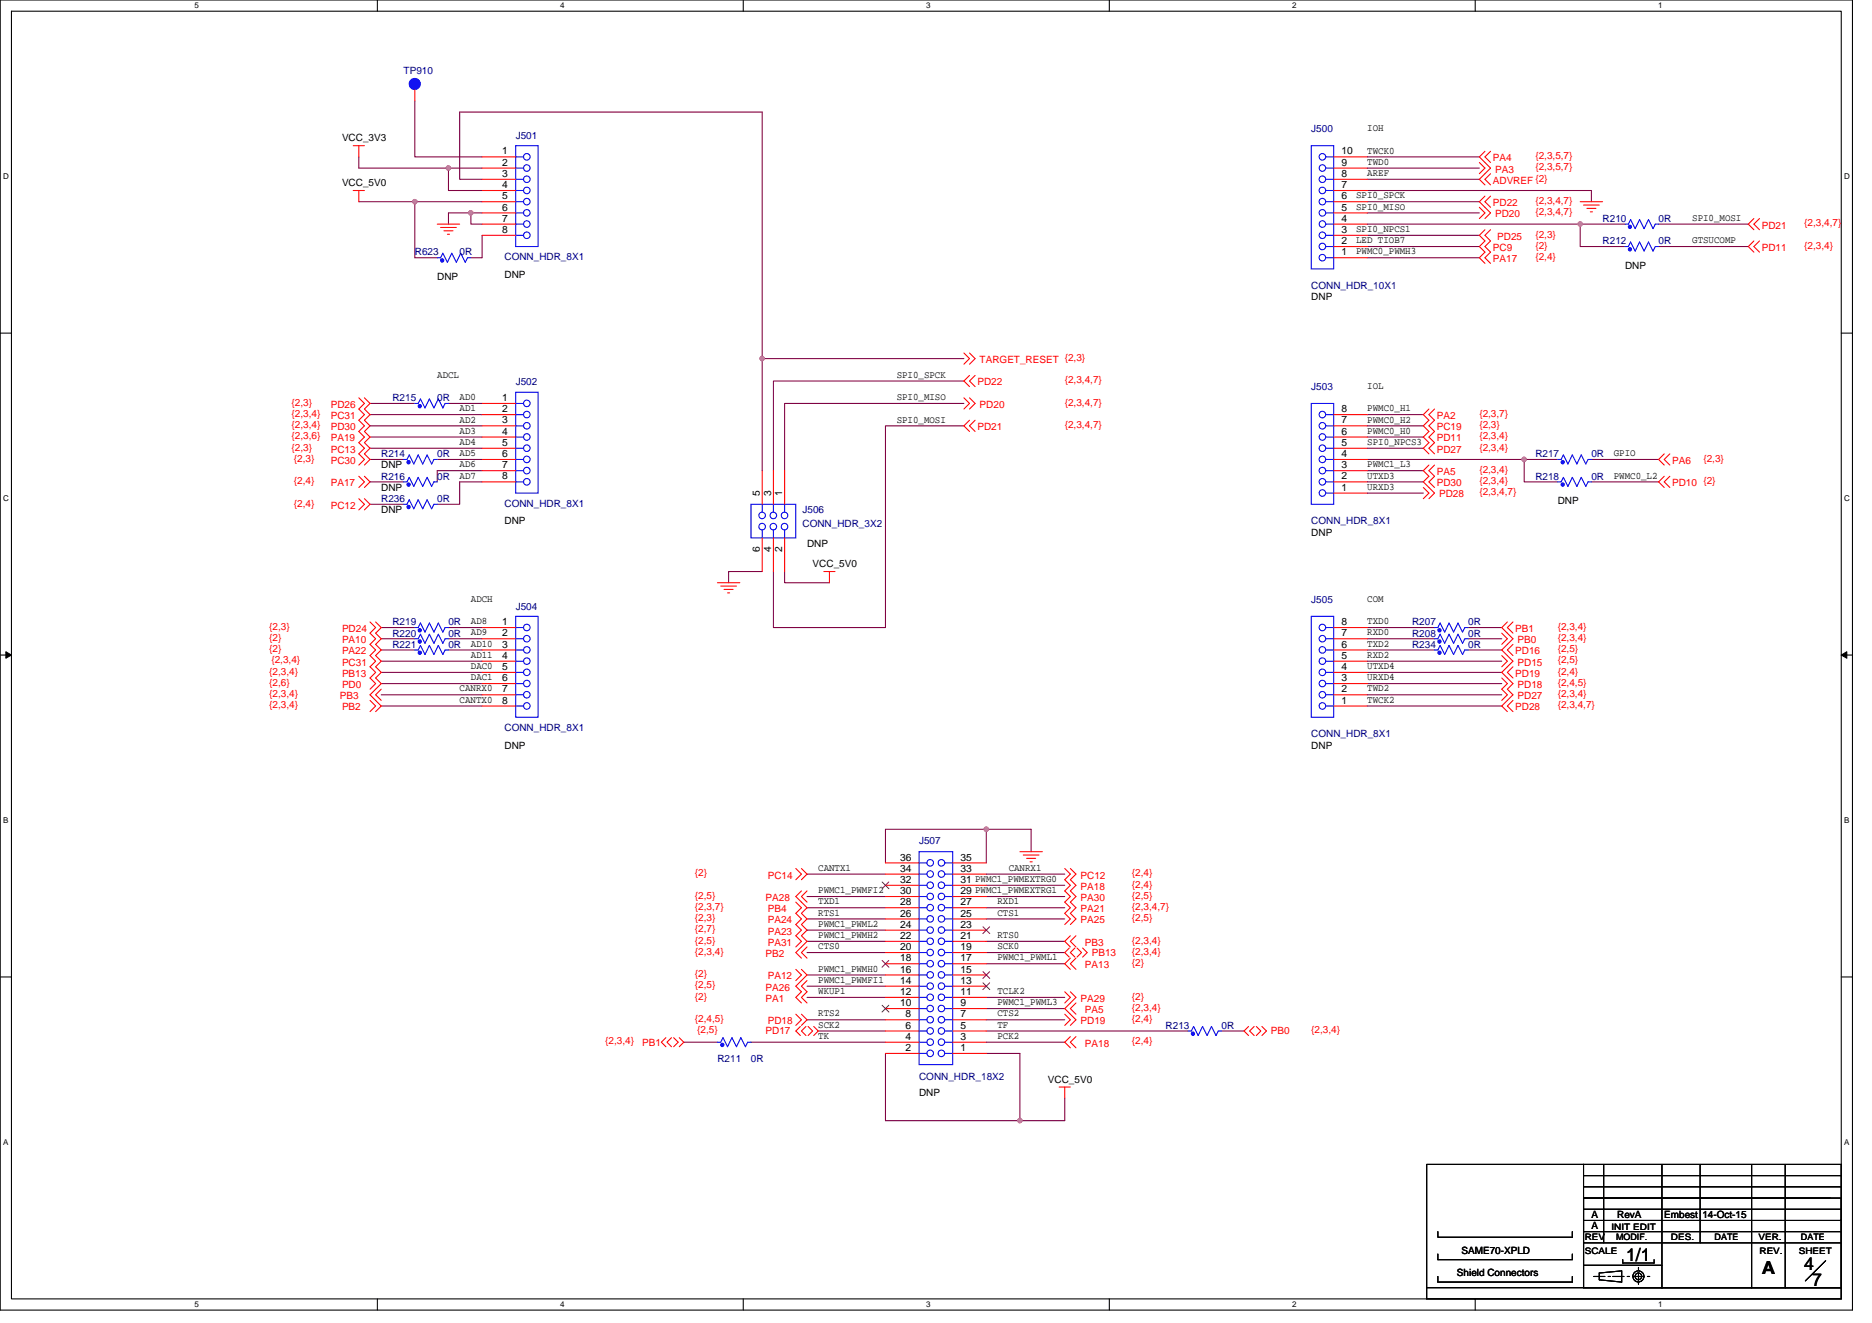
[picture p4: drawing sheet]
<svg xmlns="http://www.w3.org/2000/svg" width="297mm" height="210mm" viewBox="0 0 297 210" stroke-linecap="round" stroke-linejoin="round" font-family="sans-serif">
<path d="M0 0h293.9v207.9h-293.9zM1.8 1.8h290.4v204.3h-290.4z" fill="none" stroke="#000" stroke-width=".17"/>
<g fill="#fff">
<path d="M30.8 .2h.7v1.4h-.7z"/>
<path d="M30.8 206.3h.7v1.4h-.7z"/>
</g>
<path d="M59.9 0v1.8M59.9 206.1v1.8" fill="none" stroke="#000" stroke-width=".17"/>
<g fill="#fff">
<path d="M88.9 .2h.7v1.4h-.7z"/>
<path d="M88.9 206.3h.7v1.4h-.7z"/>
</g>
<path d="M117.9 0v1.8M117.9 206.1v1.8" fill="none" stroke="#000" stroke-width=".17"/>
<g fill="#fff">
<path d="M147 .2h.7v1.4h-.7z"/>
<path d="M147 206.3h.7v1.4h-.7z"/>
</g>
<path d="M176 0v1.8M176 206.1v1.8" fill="none" stroke="#000" stroke-width=".17"/>
<g fill="#fff">
<path d="M205 .2h.7v1.4h-.7z"/>
<path d="M205 206.3h.7v1.4h-.7z"/>
</g>
<path d="M234.1 0v1.8M234.1 206.1v1.8" fill="none" stroke="#000" stroke-width=".17"/>
<g fill="#fff">
<path d="M263.1 .2h.7v1.4h-.7z"/>
<path d="M263.1 206.3h.7v1.4h-.7z"/>
<path d="M.5 27.3h.9v1.4h-.9z"/>
<path d="M292.6 27.3h.9v1.4h-.9z"/>
<path d="M.5 78.4h.9v1.4h-.9z"/>
<path d="M292.6 78.4h.9v1.4h-.9z"/>
</g>
<path d="M0 52.9h1.8M292.2 52.9h1.7" fill="none" stroke="#000" stroke-width=".17"/>
<g fill="#fff">
<path d="M.5 129.5h.8v1.4h-.8z"/>
<path d="M292.6 129.5h.9v1.4h-.9z"/>
</g>
<path d="M0 103.9h1.8M292.2 103.9h1.7" fill="none" stroke="#000" stroke-width=".17"/>
<path d="M.9 103.4l.9 .5-.9 .5zM292.2 103.9l.8-.5v1z" fill="#000" stroke="#000" stroke-width=".16"/>
<g fill="#fff">
<path d="M.5 180.5h.8v1.4h-.8z"/>
<path d="M292.6 180.5h.9v1.4h-.9z"/>
</g>
<g fill="none" stroke="#000" stroke-width=".17">
<path d="M0 155h1.8M292.2 155h1.7M228.2 199v.9h21.3v-.9M228.2 195.4v.9h21.3v-.9M251.3 186.5h40.9M251.3 193.6h40.7M251.3 191.9h40.7M251.3 190.1h39.1M251.3 188.3h40.9M251.3 197.2h40.9M251.3 184.7h-24.9v19.6M251.3 195.4h40.9"/>
<path d="M251.3 184.7h40.9v19.6h-40.9zM251.3 190.1h40.9v14.2h-40.9zM254.5 184.7v12.5M257.5 199.9v.5h5v-.5M263.7 184.7v19.6M269.8 184.7v12.5M277.9 184.7v19.6M283.3 184.7v19.6M226.4 204.3h65.8v1.8h-65.8zM228.2 202.5v.9h21.3v-.9M251.3 200.7h12.4M252.9 202.5h1.8"/>
<path d="M253.8 202l3.5-.4v1.8l-3.5-.3zM255.2 202.5h.3M255.9 202.5h1.8M258.2 202.5h.4M259.1 202.5h1.8M260 201.1v.3M260 202v1.8M261.4 202.5h.4M289.7 200l-3.2 3.2"/>
<circle cx="260" cy="202.5" r=".53"/>
<circle cx="260" cy="202.5" r=".88"/>
</g>
<g fill="none" stroke="#800040" stroke-width=".17">
<path d="M65.8 16v8.9h10.7M56.9 24.9v1.8h14.3M56.9 32h8.9M65.8 32h10.7M65.8 32v8.9h3.6M71.2 26.7v3.5h5.3M71.2 26.7h5.3M74.7 33.8v1.8h1.8M74.7 33.8h1.8M74.7 33.8h-3.5v1.8M76.5 28.4h-3.6v-10.6h48v39.1M76.5 37.3v3.6h-1.8"/>
<path d="M217 28.4h17.7M217 39.1h17.7M217 33.8h17.7M217 37.3h17.7M217 24.9h17.7M217 26.7h17.7M217 30.2h35.5v1.8M217 35.6h33.7M217 32h17.7M250.7 35.6h7.1M250.7 35.6v3.5h7.1M263.2 35.6h14.2"/>
<path d="M263.2 39.1h14.2M152.9 56.9h-32v17.8M217 40.9h17.7M58.7 69.3h17.8M58.7 65.8h17.8M58.7 67.6h17.8M58.7 71.1h17.8M58.7 72.9h5.3M58.7 76.5h5.3M58.7 64h7.1M69.4 72.9h7.1M71.2 64h5.3"/>
<path d="M76.5 74.7h-7.1v1.8M76.5 76.5h-3.6v3.5h-3.5M152.9 60.5h-30.2v14.2M152.9 67.6h-12.4v32h-17.8v-8.9M152.9 64h-28.4v10.7M217 72.9h24.8M217 65.8h8.8M217 67.6h8.8M217 69.3h8.8M217 71.1h8.8M217 74.7h8.8M217 76.5h8.8"/>
<path d="M217 78.2h8.8M241.8 72.9v3.6h5.4M241.8 72.9h5.4M252.5 72.9h10.7M252.5 76.5h10.7M58.7 80h5.3M60.5 99.6h5.3M71.2 99.6h5.3M120.9 90.7h-5.3v1.8M124.5 90.7v1.8h7.1M217 99.6h10.6M233 99.6h5.3"/>
<path d="M60.5 104.9h16M60.5 106.7h16M60.5 108.5h16M60.5 110.2h16M60.5 112h16M60.5 101.3h5.3M60.5 103.1h5.3M71.2 101.3h5.3M71.2 103.1h5.3M217 104.9h21.3M217 106.7h21.3M217 108.5h21.3"/>
<path d="M217 110.2h21.3M217 112h21.3M217 101.3h10.6M217 103.1h10.6M233 101.3h5.3M233 103.1h5.3M128.1 138.7h12.4M156.5 131.6h-16v5.3M156.5 131.6v5.3M156.5 131.6h7.1v3.5M156.5 138.7h12.4M128.1 142.2h12.4"/>
<path d="M128.1 147.6h12.4M128.1 149.4h12.4M128.1 154.7h12.4M128.1 156.5h12.4M128.1 158.2h12.4M128.1 144h12.4M128.1 145.8h12.4M128.1 151.1h12.4M156.5 158.2h12.4M156.5 152.9h12.4M156.5 151.1h12.4M156.5 140.5h12.4"/>
<path d="M156.5 142.2h12.4M156.5 144h12.4M156.5 145.8h12.4M156.5 149.4h12.4M108.5 165.4h5.3M119.2 165.4h21.3M128.1 161.8h12.4M129.8 163.6h10.7M140.5 167.1v10.7h21.3M156.5 160h12.4M156.5 167.1h5.3v10.7M156.5 163.6h32"/>
<path d="M156.5 161.8h12.4M156.5 165.4h12.4M168.9 174.2v3.6h-7.1M193.8 163.6h3.6"/>
</g>
<g fill="#f0f" stroke="#f0f" stroke-width=".17">
<circle cx="71.1" cy="26.7" r=".35"/>
<circle cx="74.7" cy="33.8" r=".35"/>
<circle cx="120.9" cy="56.9" r=".35"/>
<circle cx="65.8" cy="32" r=".35"/>
<circle cx="250.7" cy="35.5" r=".35"/>
<circle cx="161.8" cy="177.8" r=".35"/>
<circle cx="156.5" cy="131.6" r=".35"/>
<circle cx="241.8" cy="72.9" r=".35"/>
</g>
<g fill="none" stroke="#f00" stroke-width=".17">
<path d="M65.8 14.2v1.8M56 23.1h1.8M56 30.2h1.8M56.9 23.1v1.8M56.9 30.2v1.8M69.4 35.6h3.5M69.9 36.1h2.5M70.4 36.6h1.5M71 37.2h.3M76.5 24.9h5.3M76.5 26.7h5.3M76.5 28.4h5.3"/>
<path d="M76.5 30.2h5.3M76.5 33.8h5.3M76.5 32h5.3M76.5 35.6h5.3M76.5 37.3h5.3M211.6 39.1h5.4M211.6 37.3h5.4M211.6 35.6h5.4M211.6 32h5.4M211.6 33.8h5.4M211.6 30.2h5.4M211.6 28.4h5.4"/>
<path d="M211.6 26.7h5.4M211.6 24.9h5.4M234.7 32.9l.9 .9-.9 .9M234.7 25.8l.9 .9-.9 .9M235.6 24l-.9 .9 1.8 1.8-1.8 1.7 .9 .9M235.6 36.4l-.9 .9 .9 .9-.9 .9 .9 .9-.9 .9 .9 .9M235.6 31.1l-.9 .9 1.8 1.8-.9 .9M236.5 27.6l-.9 .8 .9 .9M236.5 36.4l-.9 .9 .9 .9-.9 .9 .9 .9-.9 .9 .9 .9M236.5 31.1l-.9 .9 .9 .9M236.5 24l-.9 .9 .9 .9M250.7 32h3.6"/>
<path d="M251.3 32.5h2.5M251.8 33.1h1.4M252.3 33.6h.4M257.8 35.6h.1M257.8 39.1h.1M263.2 35.6h.1M263.2 39.1h.1M278.3 34.7l-.9 .9 .9 .8M278.3 38.2l-.9 .9 .9 .9M279.2 34.7l-.9 .9 .9 .8M279.2 38.2l-.9 .9 .9 .9M69.4 40.9h.1"/>
<path d="M74.7 40.9h.1M152.9 56l.9 .9-.9 .9M153.8 59.6l-.9 .9 .9 .8M153.8 56l.9 .9-.9 .9M154.7 59.6l-.9 .9 .9 .8M211.6 40.9h5.4M56.9 63.1l.9 .9-.9 .9 .9 .9-.9 .9 .9 .9-.9 .9 .9 .8-.9 .9 .9 .9-.9 .9 .9 .9-.9 .9M56.9 75.6l.9 .9-.9 .8M56.9 79.1l.9 .9-.9 .9M57.8 63.1l.9 .9-.9 .9 .9 .9-.9 .9 .9 .9-.9 .9 .9 .8-.9 .9 .9 .9-.9 .9 .9 .9-.9 .9M57.8 75.6l.9 .9-.9 .8M57.8 79.1l.9 .9-.9 .9"/>
<path d="M64 72.9h.1M64 76.5h.1M65.8 64h.1M69.4 72.9h.1M69.4 76.5h.1M71.2 64h.1M76.5 64h5.3M76.5 65.8h5.3M76.5 67.6h5.3M76.5 69.3h5.3M76.5 72.9h5.3M76.5 71.1h5.3"/>
<path d="M76.5 74.7h5.3M76.5 76.5h5.3M120.9 74.7v5.3M122.7 74.7v5.3M124.5 74.7v5.3M152.9 63.1l.9 .9-.9 .9M153.8 66.7l-.9 .9 .9 .9M153.8 63.1l.9 .9-.9 .9M154.7 66.7l-.9 .9 .9 .9M211.6 78.2h5.4M211.6 76.5h5.4M211.6 74.7h5.4"/>
<path d="M211.6 72.9h5.4M211.6 69.3h5.4M211.6 71.1h5.4M211.6 67.6h5.4M211.6 65.8h5.4M225.8 77.3l.9 .9-.9 .9M226.7 64.9l-.9 .9 .9 .9-.9 .9 .9 .9-.9 .8 .9 .9-.9 .9 .9 .9M226.7 73.8l-.9 .9 .9 .9-.9 .9 1.8 1.7-.9 .9M227.6 64.9l-.9 .9 .9 .9-.9 .9 .9 .9-.9 .8 .9 .9-.9 .9 .9 .9M227.6 73.8l-.9 .9 .9 .9-.9 .9 .9 .8M247.2 72.9h.1M247.2 76.5h.1"/>
<path d="M252.5 72.9h.1M252.5 76.5h.1M264.1 72l-.9 .9 .9 .9M264.1 75.6l-.9 .9 .9 .8M265 72l-.9 .9 .9 .9M265 75.6l-.9 .9 .9 .8M58.7 98.7l.9 .9-.9 .9 .9 .8-.9 .9 .9 .9-.9 .9 .9 .9-.9 .9 .9 .9-.9 .9 .9 .9-.9 .8M59.6 98.7l.9 .9-.9 .9 .9 .8-.9 .9 .9 .9-.9 .9 .9 .9-.9 .9 .9 .9-.9 .9 .9 .9-1.8 1.7 1.8 1.8-.9 .9M64 80h.1M65.8 99.6h.1M69.4 80h.1M71.2 99.6h.1"/>
<path d="M76.5 99.6h5.3M113.8 92.5h3.6M114.4 93h2.5M114.9 93.5h1.4M115.4 94.1h.4M120.9 85.3v5.4M122.7 85.3v5.4M124.5 85.3v5.4M130.7 90.7h1.8M131.6 90.7v1.8M211.6 99.6h5.4M227.6 99.6h.1"/>
<path d="M233 99.6h.1M239.2 98.7l-.9 .9 1.8 1.7-1.8 1.8 1.8 1.8-1.8 1.8 1.8 1.8-.9 .8 .9 .9-1.8 1.8 .9 .9M240.1 98.7l-.9 .9 .9 .9M58.7 111.1l.9 .9-.9 .9M60.5 109.3l-.9 .9 .9 .9M65.8 101.3h.1M65.8 103.1h.1M71.2 101.3h.1M71.2 103.1h.1M76.5 101.3h5.3M76.5 103.1h5.3M76.5 104.9h5.3"/>
<path d="M76.5 108.5h5.3M76.5 106.7h5.3M76.5 110.2h5.3M76.5 112h5.3M211.6 112h5.4M211.6 110.2h5.4M211.6 108.5h5.4M211.6 106.7h5.4M211.6 103.1h5.4M211.6 104.9h5.4M211.6 101.3h5.4M227.6 103.1h.1"/>
<path d="M227.6 101.3h.1M233 103.1h.1M233 101.3h.1M238.3 100.5l.9 .8-.9 .9M238.3 107.6l.9 .9-.9 .8 .9 .9-.9 .9M238.3 104l.9 .9-.9 .9M240.1 111.1l-.9 .9 .9 .9M240.1 102.2l-.9 .9 .9 .9M240.1 105.8l-.9 .9 .9 .9M126.3 137.8l.9 .9-.9 .9M127.2 137.8l.9 .9-.9 .9M140.5 138.7h5.3"/>
<path d="M140.5 136.9h5.3M151.2 138.7h5.3M151.2 136.9h5.3M161.8 135.1h3.6M162.4 135.7h2.5M162.9 136.2h1.4M163.4 136.7h.4M168.9 137.8l.9 .9-.9 .9 .9 .9-.9 .9 .9 .8-.9 .9 .9 .9-.9 .9 .9 .9-.9 .9M169.8 137.8l.9 .9-.9 .9 .9 .9-.9 .9 .9 .8-.9 .9 .9 .9-.9 .9 .9 .9-.9 .9M126.3 143.1l.9 .9-.9 .9 .9 .9-.9 .9 .9 .9-.9 .9 .9 .9-.9 .8M126.3 153.8l.9 .9-.9 .9M127.2 141.4l-.9 .8 1.8 1.8-.9 .9 .9 .9-.9 .9 .9 .9-.9 .9 .9 .9-1.8 1.7 .9 .9"/>
<path d="M127.2 153.8l.9 .9-1.8 1.8 .9 .9-.9 .8 .9 .9M128.1 150.2l-.9 .9 .9 .9M128.1 141.4l-.9 .8 .9 .9M128.1 155.6l-.9 .9 .9 .9-.9 .8 .9 .9M140.5 158.2h5.3M140.5 156.5h5.3M140.5 154.7h5.3M140.5 152.9h5.3M140.5 151.1h5.3M140.5 149.4h5.3M140.5 147.6h5.3M140.5 145.8h5.3"/>
<path d="M140.5 144h5.3M140.5 142.2h5.3M140.5 140.5h5.3M151.2 158.2h5.3M151.2 156.5h5.3M151.2 154.7h5.3M151.2 152.9h5.3M151.2 151.1h5.3M151.2 149.4h5.3M151.2 147.6h5.3M151.2 145.8h5.3M151.2 144h5.3"/>
<path d="M151.2 142.2h5.3M151.2 140.5h5.3M168.9 157.4l.9 .8-.9 .9M169.7 150.4l-.8 .7 .8 .7M169.8 157.4l.9 .8-1.8 1.8 1.8 1.8-.9 .9M169.8 148.5l-.9 .9 .9 .8M169.8 152l-.9 .9 .9 .9M170.6 150.4l-.8 .7 .8 .7M170.7 148.5l-.9 .9 .9 .8M170.7 159.1l-.9 .9 .9 .9M170.7 152l-.9 .9 .9 .9M170.9 150.4l.7 .7-.7 .7"/>
<path d="M171.8 150.4l.7 .7-.7 .7M105.7 164.6l-.8 .8 .8 .7M106.5 164.6l-.7 .8 .7 .7M106.9 164.6l.7 .8-.7 .7M107.8 164.6l.7 .8-.7 .7M113.8 165.4h.1M119.2 165.4h.1M126.3 160.9l.9 .9-.9 .9M127 162.9l-.7 .7 .7 .7M127.2 160.9l.9 .9-.9 .9M127.9 162.9l-.7 .7 .7 .7M128.2 162.9l.7 .7-.7 .7"/>
<path d="M129.1 162.9l.7 .7-.7 .7M140.5 167.1h5.3M140.5 165.4h5.3M140.5 163.6h5.3M140.5 161.8h5.3M140.5 160h5.3M151.2 167.1h5.3M151.2 165.4h5.3M151.2 163.6h5.3M151.2 161.8h5.3M151.2 160h5.3M168.1 172.5h1.7"/>
<path d="M168.9 172.5v1.7M168.9 160.9l.9 .9-.9 .9M169.8 164.5l-.9 .9 .9 .8M170.7 164.5l-.9 .9 .9 .8M188.5 163.6h.1M193.8 163.6h.1M198.1 162.9l-.7 .7 .7 .7M199 162.9l-.7 .7 .7 .7M199.3 162.9l.8 .7-.8 .7M200.2 162.9l.8 .7-.8 .7"/>
</g>
<g fill="none" stroke="#00f" stroke-width=".17">
<path d="M81.8 24.9h1.3M81.8 26.7h1.3M81.8 28.4h1.3M81.8 30.2h1.3M81.8 32h1.3M81.8 33.8h1.3M81.8 35.6h1.3M81.8 37.3h1.3M81.8 23.1h3.6v16h-3.6zM206.3 35.6h.1M208.1 23.1h3.5v19.6h-3.5zM210.4 39.1h1.2"/>
<path d="M210.4 37.3h1.2M210.4 35.6h1.2M210.4 33.8h1.2M210.4 32h1.2M210.4 30.2h1.2M210.4 28.4h1.2M210.4 26.7h1.2M210.4 24.9h1.2M257.8 35.6h.6l.3-.8 .8 1.5 .7-1.5 .7 1.5 .7-1.5 .7 1.5 .4-.7h.5M257.8 39.1h.6l.3-.7 .8 1.4 .7-1.4 .7 1.4 .7-1.4 .7 1.4 .4-.7h.5M69.4 40.9h.5l.4-.7 .7 1.4 .7-1.4 .7 1.4 .7-1.4 .7 1.4 .4-.7h.5M210.4 40.9h1.2"/>
<path d="M64 72.9h.6l.3-.7 .8 1.4 .7-1.4 .7 1.4 .7-1.4 .7 1.4 .4-.7h.5M64 76.5h.6l.3-.8 .8 1.5 .7-1.5 .7 1.5 .7-1.5 .7 1.5 .4-.7h.5M65.8 64h.6l.3-.7 .7 1.4 .7-1.4 .8 1.4 .7-1.4 .7 1.4 .3-.7h.6M81.8 64h1.3M81.8 65.8h1.3M81.8 67.6h1.3M81.8 69.3h1.3M81.8 71.1h1.3M81.8 72.9h1.3M81.8 74.7h1.3M81.8 76.5h1.3M81.8 62.2h3.6v16h-3.6z"/>
<path d="M208.1 64h3.5v16h-3.5zM210.4 78.2h1.2M210.4 76.5h1.2M210.4 74.7h1.2M210.4 72.9h1.2M210.4 71.1h1.2M210.4 69.3h1.2M210.4 67.6h1.2M210.4 65.8h1.2M247.2 72.9h.5l.4-.7 .7 1.4 .7-1.4 .7 1.4 .7-1.4 .7 1.4 .4-.7h.5M247.2 76.5h.5l.4-.8 .7 1.5 .7-1.5 .7 1.5 .7-1.5 .7 1.5 .4-.7h.5M64 80h.6l.3-.7 .8 1.4 .7-1.4 .7 1.4 .7-1.4 .7 1.4 .4-.7h.5"/>
<path d="M65.8 99.6h.6l.3-.8 .7 1.5 .7-1.5 .8 1.5 .7-1.5 .7 1.5 .3-.7h.6M81.8 99.6h1.3M81.8 97.8h3.6v16h-3.6zM119.2 80h7.1v5.3h-7.1zM120.9 84.1v1.2M120.9 80v1.3M122.7 80v1.3M122.7 84.1v1.2M124.5 80v1.3M124.5 84.1v1.2M208.1 97.8h3.5v16h-3.5zM210.4 99.6h1.2"/>
<path d="M227.6 99.6h.6l.3-.8 .7 1.5 .7-1.5 .7 1.5 .7-1.5 .8 1.5 .3-.7h.6M65.8 101.3h.6l.3-.7 .7 1.5 .7-1.5 .8 1.5 .7-1.5 .7 1.5 .3-.8h.6M65.8 103.1h.6l.3-.7 .7 1.4 .7-1.4 .8 1.4 .7-1.4 .7 1.4 .3-.7h.6M81.8 101.3h1.3M81.8 103.1h1.3M81.8 104.9h1.3M81.8 106.7h1.3M81.8 108.5h1.3M81.8 110.2h1.3M81.8 112h1.3M210.4 112h1.2M210.4 110.2h1.2"/>
<path d="M210.4 108.5h1.2M210.4 106.7h1.2M210.4 104.9h1.2M210.4 103.1h1.2M210.4 101.3h1.2M227.6 103.1h.6l.3-.7 .7 1.4 .7-1.4 .7 1.4 .7-1.4 .8 1.4 .3-.7h.6M227.6 101.3h.6l.3-.7 .7 1.5 .7-1.5 .7 1.5 .7-1.5 .8 1.5 .3-.8h.6M145.8 135.1h5.4v33.8h-5.4zM145.8 138.7h1.3M145.8 136.9h1.3M149.9 138.7h1.3M149.9 136.9h1.3"/>
<path d="M145.8 151.1h1.3M145.8 149.4h1.3M145.8 147.6h1.3M145.8 145.8h1.3M145.8 144h1.3M145.8 142.2h1.3M145.8 140.5h1.3M145.8 158.2h1.3M145.8 156.5h1.3M145.8 154.7h1.3M145.8 152.9h1.3M149.9 151.1h1.3"/>
<path d="M149.9 149.4h1.3M149.9 147.6h1.3M149.9 145.8h1.3M149.9 144h1.3M149.9 142.2h1.3M149.9 140.5h1.3M149.9 158.2h1.3M149.9 156.5h1.3M149.9 154.7h1.3M149.9 152.9h1.3M113.8 165.4h.6l.3-.8 .7 1.5 .7-1.5 .8 1.5 .7-1.5 .7 1.5 .3-.7h.6M145.8 165.4h1.3"/>
<path d="M145.8 167.1h1.3M145.8 163.6h1.3M145.8 161.8h1.3M145.8 160h1.3M149.9 167.1h1.3M149.9 165.4h1.3M149.9 163.6h1.3M149.9 161.8h1.3M149.9 160h1.3M188.5 163.6h.5l.4-.7 .7 1.4 .7-1.4 .7 1.4 .7-1.4 .8 1.4 .3-.7h.5"/>
<circle cx="83.6" cy="33.8" r=".52"/>
<circle cx="83.6" cy="32" r=".52"/>
<circle cx="83.6" cy="35.5" r=".52"/>
<circle cx="83.6" cy="26.7" r=".52"/>
<circle cx="83.6" cy="37.3" r=".52"/>
<circle cx="83.6" cy="28.4" r=".52"/>
<circle cx="83.6" cy="30.2" r=".52"/>
<circle cx="83.6" cy="24.9" r=".52"/>
<circle cx="209.8" cy="33.8" r=".52"/>
<circle cx="209.8" cy="37.3" r=".52"/>
<circle cx="209.8" cy="35.5" r=".52"/>
<circle cx="209.8" cy="26.7" r=".52"/>
<circle cx="209.8" cy="32" r=".52"/>
<circle cx="209.8" cy="30.2" r=".52"/>
<circle cx="209.8" cy="28.4" r=".52"/>
<circle cx="209.8" cy="24.9" r=".52"/>
<circle cx="209.8" cy="39.1" r=".52"/>
<circle cx="209.8" cy="40.9" r=".52"/>
<circle cx="83.6" cy="72.9" r=".52"/>
<circle cx="83.6" cy="64" r=".52"/>
<circle cx="83.6" cy="76.4" r=".52"/>
<circle cx="83.6" cy="67.6" r=".52"/>
<circle cx="83.6" cy="71.1" r=".52"/>
<circle cx="83.6" cy="65.8" r=".52"/>
<circle cx="83.6" cy="69.3" r=".52"/>
<circle cx="83.6" cy="74.7" r=".52"/>
<circle cx="209.8" cy="76.4" r=".52"/>
<circle cx="209.8" cy="72.9" r=".52"/>
<circle cx="209.8" cy="67.6" r=".52"/>
<circle cx="209.8" cy="78.2" r=".52"/>
<circle cx="209.8" cy="65.8" r=".52"/>
<circle cx="209.8" cy="71.1" r=".52"/>
<circle cx="209.8" cy="74.7" r=".52"/>
<circle cx="209.8" cy="69.3" r=".52"/>
<circle cx="83.6" cy="99.6" r=".52"/>
<circle cx="120.9" cy="83.6" r=".52"/>
<circle cx="120.9" cy="81.8" r=".52"/>
<circle cx="122.7" cy="81.8" r=".52"/>
<circle cx="122.7" cy="83.6" r=".52"/>
<circle cx="124.5" cy="81.8" r=".52"/>
<circle cx="124.5" cy="83.6" r=".52"/>
<circle cx="209.8" cy="99.6" r=".52"/>
<circle cx="83.6" cy="104.9" r=".52"/>
<circle cx="83.6" cy="108.4" r=".52"/>
<circle cx="83.6" cy="110.2" r=".52"/>
<circle cx="83.6" cy="101.3" r=".52"/>
<circle cx="83.6" cy="103.1" r=".52"/>
<circle cx="83.6" cy="112" r=".52"/>
<circle cx="83.6" cy="106.7" r=".52"/>
<circle cx="209.8" cy="112" r=".52"/>
<circle cx="209.8" cy="106.7" r=".52"/>
<circle cx="209.8" cy="104.9" r=".52"/>
<circle cx="209.8" cy="103.1" r=".52"/>
<circle cx="209.8" cy="101.3" r=".52"/>
<circle cx="209.8" cy="110.2" r=".52"/>
<circle cx="209.8" cy="108.4" r=".52"/>
<circle cx="147.6" cy="136.9" r=".52"/>
<circle cx="147.6" cy="138.7" r=".52"/>
<circle cx="149.4" cy="138.7" r=".52"/>
<circle cx="149.4" cy="136.9" r=".52"/>
<circle cx="147.6" cy="147.6" r=".52"/>
<circle cx="147.6" cy="145.8" r=".52"/>
<circle cx="147.6" cy="140.5" r=".52"/>
<circle cx="147.6" cy="144" r=".52"/>
<circle cx="147.6" cy="149.3" r=".52"/>
<circle cx="147.6" cy="142.2" r=".52"/>
<circle cx="147.6" cy="156.5" r=".52"/>
<circle cx="147.6" cy="154.7" r=".52"/>
<circle cx="147.6" cy="158.2" r=".52"/>
<circle cx="147.6" cy="151.1" r=".52"/>
<circle cx="147.6" cy="152.9" r=".52"/>
<circle cx="149.4" cy="144" r=".52"/>
<circle cx="149.4" cy="142.2" r=".52"/>
<circle cx="149.4" cy="140.5" r=".52"/>
<circle cx="149.4" cy="147.6" r=".52"/>
<circle cx="149.4" cy="145.8" r=".52"/>
<circle cx="149.4" cy="149.3" r=".52"/>
<circle cx="149.4" cy="158.2" r=".52"/>
<circle cx="149.4" cy="152.9" r=".52"/>
<circle cx="149.4" cy="151.1" r=".52"/>
<circle cx="149.4" cy="156.5" r=".52"/>
<circle cx="149.4" cy="154.7" r=".52"/>
<circle cx="147.6" cy="165.3" r=".52"/>
<circle cx="147.6" cy="163.6" r=".52"/>
<circle cx="147.6" cy="167.1" r=".52"/>
<circle cx="147.6" cy="161.8" r=".52"/>
<circle cx="147.6" cy="160" r=".52"/>
<circle cx="149.4" cy="165.3" r=".52"/>
<circle cx="149.4" cy="161.8" r=".52"/>
<circle cx="149.4" cy="167.1" r=".52"/>
<circle cx="149.4" cy="160" r=".52"/>
<circle cx="149.4" cy="163.6" r=".52"/>
</g>
<g fill="#00f" stroke="#00f" stroke-width=".17">
<circle cx="65.8" cy="13.3" r=".88"/>
<circle cx="66.6" cy="101.8" r=".26"/>
<circle cx="64.8" cy="73.3" r=".26"/>
<circle cx="228.4" cy="103.6" r=".26"/>
<circle cx="64.8" cy="80.4" r=".26"/>
<circle cx="228.4" cy="101.8" r=".26"/>
<circle cx="258.6" cy="36" r=".26"/>
<circle cx="66.6" cy="64.4" r=".26"/>
<circle cx="258.6" cy="39.5" r=".26"/>
<circle cx="248" cy="73.3" r=".26"/>
<circle cx="189.3" cy="164" r=".26"/>
<circle cx="114.6" cy="165.8" r=".26"/>
<circle cx="66.6" cy="103.6" r=".26"/>
<circle cx="228.4" cy="100" r=".26"/>
<circle cx="70.2" cy="41.3" r=".26"/>
<circle cx="248" cy="76.9" r=".26"/>
<circle cx="64.8" cy="76.9" r=".26"/>
<circle cx="66.6" cy="100" r=".26"/>
</g>
<path d="M140 139.9l1.1 1.1M141 139.9l-1 1.1M140 159.5l1.1 1.1M140 152.4l1.1 1.1M141 159.5l-1 1.1M141 152.4l-1 1.1M156 155.9l1.1 1.1M156 154.2l1.1 1M156 147l1.1 1.1M157 155.9l-1 1.1M157 154.2l-1 1M157 147l-1 1.1" fill="none" stroke="#804000" stroke-width=".16"/>
<g font-size="2.8">
<text x="258" y="200.1">1/1</text>
<text x="279.5" y="202.1">A</text>
<text x="286.3" y="201.5">4</text>
<text x="287.5" y="204">7</text>
</g>
<g font-size="1.6" fill="#000080">
<text x="64" y="11.7">TP910</text>
<text x="81.8" y="22">J501</text>
<text x="208.1" y="21">J500</text>
<text x="254.3" y="35.2">R210</text>
<text x="263.2" y="35.2">0R</text>
<text x="65.8" y="40.5">R623</text>
<text x="72.9" y="40.5">0R</text>
<text x="80" y="41.3">CONN_HDR_8X1</text>
<text x="254.3" y="38.8">R212</text>
<text x="263.2" y="38.8">0R</text>
<text x="208.1" y="45.9">CONN_HDR_10X1</text>
<text x="62.3" y="63.6">R215</text>
<text x="69.4" y="63.6">0R</text>
<text x="81.8" y="61.2">J502</text>
<text x="208.1" y="61.9">J503</text>
<text x="60.5" y="72.5">R214</text>
<text x="60.5" y="76.1">R216</text>
<text x="69.4" y="72.5">0R</text>
<text x="69.4" y="76.1">0R</text>
<text x="243.6" y="72.5">R217</text>
<text x="243.6" y="76.1">R218</text>
<text x="252.5" y="72.5">0R</text>
<text x="252.5" y="76.1">0R</text>
<text x="60.5" y="79.7">R236</text>
<text x="69.4" y="79.7">0R</text>
<text x="80" y="80.4">CONN_HDR_8X1</text>
<text x="127.3" y="81.4">J506</text>
<text x="127.3" y="83.6">CONN_HDR_3X2</text>
<text x="208.1" y="83.2">CONN_HDR_8X1</text>
<text x="208.1" y="95.7">J505</text>
<text x="62.3" y="101">R220</text>
<text x="62.3" y="99.2">R219</text>
<text x="71.2" y="101">0R</text>
<text x="71.2" y="99.2">0R</text>
<text x="81.8" y="96.7">J504</text>
<text x="224.1" y="101">R208</text>
<text x="224.1" y="99.2">R207</text>
<text x="233" y="101">0R</text>
<text x="233" y="99.2">0R</text>
<text x="62.3" y="102.8">R221</text>
<text x="71.2" y="102.8">0R</text>
<text x="224.1" y="102.8">R234</text>
<text x="233" y="102.8">0R</text>
<text x="80" y="115.9">CONN_HDR_8X1</text>
<text x="208.1" y="117">CONN_HDR_8X1</text>
<text x="145.8" y="133.9">J507</text>
<text x="185" y="163.2">R213</text>
<text x="193.8" y="163.2">0R</text>
<text x="113.8" y="168.6">R211</text>
<text x="119.2" y="168.6">0R</text>
<text x="145.8" y="171.4">CONN_HDR_18X2</text>
</g>
<g font-size="1.6">
<text x="54.3" y="22.4">VCC_3V3</text>
<text x="217" y="20.8">IOH</text>
<text x="54.3" y="29.5">VCC_5V0</text>
<text x="79.7" y="24.5">1</text>
<text x="79.7" y="26.3">2</text>
<text x="79.7" y="28.1">3</text>
<text x="79.7" y="29.8">4</text>
<text x="212.9" y="29.8">7</text>
<text x="212.9" y="28.1">8</text>
<text x="212.9" y="26.3">9</text>
<text x="212.9" y="24.5">10</text>
<text x="217" y="27.9">AREF</text>
<text x="217" y="26.1">TWD0</text>
<text x="217" y="24.4">TWCK0</text>
<text x="79.7" y="33.4">6</text>
<text x="79.7" y="31.6">5</text>
<text x="79.7" y="35.2">7</text>
<text x="212.9" y="35.2">4</text>
<text x="212.9" y="31.6">6</text>
<text x="212.9" y="33.4">5</text>
<text x="215.2" y="33.3">SPI0_MISO</text>
<text x="215.2" y="31.5">SPI0_SPCK</text>
<text x="268.5" y="35">SPI0_MOSI</text>
<text x="79.7" y="37">8</text>
<text x="212.9" y="40.5">1</text>
<text x="212.9" y="38.7">2</text>
<text x="212.9" y="37">3</text>
<text x="215.2" y="40.4">PWMC0_PWMH3</text>
<text x="215.2" y="38.6">LED TIOB7</text>
<text x="215.2" y="36.8">SPI0_NPCS1</text>
<text x="268.5" y="38.6">GTSUCOMP</text>
<text x="69.4" y="44.5">DNP</text>
<text x="80" y="44.1">DNP</text>
<text x="208.1" y="47.6">DNP</text>
<text x="257.8" y="42.7">DNP</text>
<text x="69.4" y="59.9">ADCL</text>
<text x="142.3" y="59.9">SPI0_SPCK</text>
<text x="72.9" y="63.5">AD0</text>
<text x="72.9" y="65.3">AD1</text>
<text x="79.7" y="63.6">1</text>
<text x="79.7" y="65.4">2</text>
<text x="142.3" y="63.5">SPI0_MISO</text>
<text x="212.9" y="65.4">8</text>
<text x="217" y="65.3">PWMC0_H1</text>
<text x="217" y="61.7">IOL</text>
<text x="72.9" y="67">AD2</text>
<text x="72.9" y="68.8">AD3</text>
<text x="72.9" y="70.6">AD4</text>
<text x="79.7" y="67.2">3</text>
<text x="79.7" y="69">4</text>
<text x="79.7" y="70.7">5</text>
<text x="142.3" y="67">SPI0_MOSI</text>
<text x="212.9" y="69">6</text>
<text x="212.9" y="70.7">5</text>
<text x="212.9" y="67.2">7</text>
<text x="217" y="67">PWMC0_H2</text>
<text x="217" y="68.8">PWMC0_H0</text>
<text x="217" y="70.6">SPI0_NPCS3</text>
<text x="60.5" y="74.3">DNP</text>
<text x="60.5" y="77.9">DNP</text>
<text x="72.9" y="72.4">AD5</text>
<text x="72.9" y="74.1">AD6</text>
<text x="72.9" y="75.9">AD7</text>
<text x="79.7" y="72.5">6</text>
<text x="79.7" y="74.3">7</text>
<text x="79.7" y="76.1">8</text>
<text x="212.9" y="77.9">1</text>
<text x="212.9" y="76.1">2</text>
<text x="212.9" y="74.3">3</text>
<text x="212.9" y="72.5">4</text>
<text x="217" y="75.9">UTXD3</text>
<text x="217" y="77.7">URXD3</text>
<text x="217" y="74.1">PWMC1_L3</text>
<text x="256.1" y="72.4">GPIO</text>
<text x="256.1" y="75.9">PWMC0_L2</text>
<text x="60.5" y="81.4">DNP</text>
<text x="80" y="83.2">DNP</text>
<text x="120.6" y="78.8" transform="rotate(-90 120.6 78.8)">5</text>
<text x="122.3" y="78.8" transform="rotate(-90 122.3 78.8)">3</text>
<text x="124.1" y="78.8" transform="rotate(-90 124.1 78.8)">1</text>
<text x="247.2" y="80">DNP</text>
<text x="120.6" y="87.5" transform="rotate(-90 120.6 87.5)">6</text>
<text x="122.3" y="87.5" transform="rotate(-90 122.3 87.5)">4</text>
<text x="124.1" y="87.5" transform="rotate(-90 124.1 87.5)">2</text>
<text x="128.1" y="86.8">DNP</text>
<text x="128.9" y="90">VCC_5V0</text>
<text x="208.1" y="85">DNP</text>
<text x="74.7" y="95.5">ADCH</text>
<text x="217" y="95.5">COM</text>
<text x="74.7" y="99">AD8</text>
<text x="74.7" y="100.8">AD9</text>
<text x="79.7" y="99.2">1</text>
<text x="79.7" y="101">2</text>
<text x="212.9" y="101">7</text>
<text x="212.9" y="99.2">8</text>
<text x="217" y="99">TXD0</text>
<text x="217" y="100.8">RXD0</text>
<text x="74.7" y="102.6">AD10</text>
<text x="74.7" y="104.4">AD11</text>
<text x="74.7" y="106.2">DAC0</text>
<text x="74.7" y="107.9">DAC1</text>
<text x="79.7" y="102.7">3</text>
<text x="79.7" y="104.5">4</text>
<text x="79.7" y="106.3">5</text>
<text x="212.9" y="106.3">4</text>
<text x="212.9" y="102.7">6</text>
<text x="212.9" y="104.5">5</text>
<text x="217" y="102.6">TXD2</text>
<text x="217" y="104.4">RXD2</text>
<text x="217" y="106.2">UTXD4</text>
<text x="217" y="107.9">URXD4</text>
<text x="72.9" y="109.7">CANRX0</text>
<text x="72.9" y="111.5">CANTX0</text>
<text x="79.7" y="108.1">6</text>
<text x="79.7" y="109.9">7</text>
<text x="79.7" y="111.6">8</text>
<text x="212.9" y="111.6">1</text>
<text x="212.9" y="109.9">2</text>
<text x="212.9" y="108.1">3</text>
<text x="217" y="109.7">TWD2</text>
<text x="217" y="111.5">TWCK2</text>
<text x="80" y="118.8">DNP</text>
<text x="208.1" y="118.8">DNP</text>
<text x="142.8" y="136.5">36</text>
<text x="152.4" y="136.5">35</text>
<text x="129.8" y="138.2">CANTX1</text>
<text x="129.8" y="143.5">TXD1</text>
<text x="129.8" y="141.7">PWMC1_PWMFI2</text>
<text x="142.8" y="143.6">28</text>
<text x="142.8" y="141.9">30</text>
<text x="142.8" y="140.1">32</text>
<text x="142.8" y="138.3">34</text>
<text x="152.4" y="143.6">27</text>
<text x="152.4" y="141.9">29 PWMC1_PWMEXTRG1</text>
<text x="152.4" y="140.1">31 PWMC1_PWMEXTRG0</text>
<text x="152.4" y="138.3">33</text>
<text x="158.3" y="143.5">RXD1</text>
<text x="160.1" y="138.2">CANRX1</text>
<text x="129.8" y="145.3">RTS1</text>
<text x="129.8" y="147">PWMC1_PWML2</text>
<text x="129.8" y="148.8">PWMC1_PWMH2</text>
<text x="142.8" y="149">22</text>
<text x="142.8" y="147.2">24</text>
<text x="142.8" y="145.4">26</text>
<text x="152.4" y="149">21</text>
<text x="152.4" y="147.2">23</text>
<text x="152.4" y="145.4">25</text>
<text x="158.3" y="145.3">CTS1</text>
<text x="158.3" y="148.8">RTS0</text>
<text x="129.8" y="150.6">CTS0</text>
<text x="129.8" y="154.2">PWMC1_PWMH0</text>
<text x="129.8" y="155.9">PWMC1_PWMFI1</text>
<text x="142.8" y="154.3">16</text>
<text x="142.8" y="152.5">18</text>
<text x="142.8" y="150.7">20</text>
<text x="152.4" y="154.3">15</text>
<text x="152.4" y="152.5">17</text>
<text x="152.4" y="150.7">19</text>
<text x="158.3" y="152.4">PWMC1_PWML1</text>
<text x="158.3" y="150.6">SCK0</text>
<text x="129.8" y="161.3">RTS2</text>
<text x="129.8" y="157.7">WKUP1</text>
<text x="142.8" y="159.6">10</text>
<text x="142.8" y="157.9">12</text>
<text x="142.8" y="156.1">14</text>
<text x="143.7" y="161.4">8</text>
<text x="152.4" y="161.4">7</text>
<text x="152.4" y="159.6">9</text>
<text x="152.4" y="157.9">11</text>
<text x="152.4" y="156.1">13</text>
<text x="158.3" y="161.3">CTS2</text>
<text x="158.3" y="159.5">PWMC1_PWML3</text>
<text x="158.3" y="157.7">TCLK2</text>
<text x="129.8" y="164.8">TK</text>
<text x="129.8" y="163">SCK2</text>
<text x="143.7" y="166.8">2</text>
<text x="143.7" y="165">4</text>
<text x="143.7" y="163.2">6</text>
<text x="152.4" y="166.8">1</text>
<text x="152.4" y="165">3</text>
<text x="152.4" y="163.2">5</text>
<text x="158.3" y="164.8">PCK2</text>
<text x="158.3" y="163">TF</text>
<text x="145.8" y="173.9">DNP</text>
<text x="166.3" y="171.7">VCC_5V0</text>
<text x="252.5" y="195.1">A</text>
<text x="252.5" y="193.3">A</text>
<text x="256.6" y="193.3">RevA</text>
<text x="264.1" y="193.3">Embest 14-Oct-15</text>
<text x="231.2" y="202.5">Shield Connectors</text>
<text x="231.9" y="198.9">SAME70-XPLD</text>
</g>
<g font-size="1.6" fill="#f00">
<text x="236.9" y="29.1">ADVREF {2}</text>
<text x="236.9" y="25.6">PA4</text>
<text x="237.2" y="27.4">PA3</text>
<text x="243.6" y="25.3">{2,3,5,7}</text>
<text x="243.6" y="27">{2,3,5,7}</text>
<text x="236.9" y="32.7">PD22</text>
<text x="237.2" y="34.5">PD20</text>
<text x="243.6" y="34.1">{2,3,4,7}</text>
<text x="243.6" y="32.4">{2,3,4,7}</text>
<text x="286.3" y="35.9">{2,3,4,7}</text>
<text x="236.9" y="41.6">PA17</text>
<text x="236.9" y="39.8">PC9</text>
<text x="237.6" y="38">PD25</text>
<text x="243.6" y="41.3">{2,4}</text>
<text x="243.6" y="39.5">{2}</text>
<text x="243.6" y="37.7">{2,3}</text>
<text x="279.5" y="36.3">PD21</text>
<text x="279.5" y="39.8">PD11</text>
<text x="286.3" y="39.5">{2,3,4}</text>
<text x="155.4" y="57.6">TARGET_RESET {2,3}</text>
<text x="46.3" y="64.4">{2,3}</text>
<text x="52.5" y="64.7">PD26</text>
<text x="155.1" y="61.2">PD22</text>
<text x="155.4" y="64.7">PD20</text>
<text x="168.9" y="60.8">{2,3,4,7}</text>
<text x="168.9" y="64.4">{2,3,4,7}</text>
<text x="46.3" y="66.1">{2,3,4}</text>
<text x="46.3" y="67.9">{2,3,4}</text>
<text x="46.3" y="69.7">{2,3,6}</text>
<text x="46.3" y="71.5">{2,3}</text>
<text x="52.5" y="66.5">PC31</text>
<text x="52.5" y="68.3">PD30</text>
<text x="52.5" y="70">PA19</text>
<text x="52.5" y="71.8">PC13</text>
<text x="155.1" y="68.3">PD21</text>
<text x="168.9" y="67.9">{2,3,4,7}</text>
<text x="228" y="66.5">PA2</text>
<text x="228" y="68.3">PC19</text>
<text x="228" y="70">PD11</text>
<text x="228" y="71.8">PD27</text>
<text x="234.7" y="66.1">{2,3,7}</text>
<text x="234.7" y="67.9">{2,3}</text>
<text x="234.7" y="69.7">{2,3,4}</text>
<text x="234.7" y="71.5">{2,3,4}</text>
<text x="46.6" y="73.3">{2,3}</text>
<text x="46.6" y="76.8">{2,4}</text>
<text x="52.5" y="73.6">PC30</text>
<text x="52.5" y="77.2">PA17</text>
<text x="228" y="75.4">PA5</text>
<text x="228" y="77.2">PD30</text>
<text x="234.7" y="75">{2,3,4}</text>
<text x="234.7" y="76.8">{2,3,4}</text>
<text x="265.3" y="73.6">PA6</text>
<text x="265.3" y="77.2">PD10 {2}</text>
<text x="270.3" y="73.3">{2,3}</text>
<text x="46.6" y="80.4">{2,4}</text>
<text x="52.5" y="80.7">PC12</text>
<text x="228.3" y="78.9">PD28</text>
<text x="234.7" y="78.6">{2,3,4,7}</text>
<text x="42.7" y="99.9">{2,3}</text>
<text x="42.7" y="101.7">{2}</text>
<text x="54.3" y="100.3">PD24</text>
<text x="240.4" y="100.3">PB1</text>
<text x="247.2" y="101.7">{2,3,4}</text>
<text x="247.2" y="99.9">{2,3,4}</text>
<text x="42.7" y="103.5">{2}</text>
<text x="42.7" y="107">{2,3,4}</text>
<text x="43.1" y="105.3">{2,3,4}</text>
<text x="54.3" y="102">PA10</text>
<text x="54.3" y="103.8">PA22</text>
<text x="54.3" y="105.6">PC31</text>
<text x="54.3" y="107.4">PB13</text>
<text x="240.4" y="103.8">PD16</text>
<text x="240.4" y="107.4">PD19</text>
<text x="240.8" y="102">PB0</text>
<text x="240.8" y="105.6">PD15</text>
<text x="247.2" y="105.3">{2,5}</text>
<text x="247.2" y="103.5">{2,5}</text>
<text x="247.2" y="107">{2,4}</text>
<text x="42.7" y="108.8">{2,6}</text>
<text x="42.7" y="112.4">{2,3,4}</text>
<text x="42.7" y="110.6">{2,3,4}</text>
<text x="53.9" y="110.9">PB3</text>
<text x="54.3" y="109.2">PD0</text>
<text x="54.3" y="112.7">PB2</text>
<text x="240.4" y="112.7">PD28</text>
<text x="240.8" y="110.9">PD27</text>
<text x="240.8" y="109.2">PD18</text>
<text x="247.2" y="110.6">{2,3,4}</text>
<text x="247.2" y="108.8">{2,4,5}</text>
<text x="247.2" y="112.4">{2,3,4,7}</text>
<text x="110.3" y="139">{2}</text>
<text x="110.3" y="142.6">{2,5}</text>
<text x="121.5" y="142.9">PA28</text>
<text x="121.8" y="139.4">PC14</text>
<text x="171.4" y="139.4">PC12</text>
<text x="171.4" y="141.2">PA18</text>
<text x="171.4" y="142.9">PA30</text>
<text x="179.6" y="139">{2,4}</text>
<text x="179.6" y="140.8">{2,4}</text>
<text x="179.6" y="142.6">{2,5}</text>
<text x="110.3" y="144.4">{2,3,7}</text>
<text x="110.3" y="146.2">{2,3}</text>
<text x="110.3" y="147.9">{2,7}</text>
<text x="110.3" y="149.7">{2,5}</text>
<text x="121.8" y="144.7">PB4</text>
<text x="121.8" y="146.5">PA24</text>
<text x="121.8" y="148.3">PA23</text>
<text x="171.4" y="144.7">PA21</text>
<text x="171.4" y="146.5">PA25</text>
<text x="179.6" y="144.4">{2,3,4,7}</text>
<text x="179.6" y="146.2">{2,5}</text>
<text x="179.6" y="149.7">{2,3,4}</text>
<text x="110.3" y="151.5">{2,3,4}</text>
<text x="110.3" y="155">{2}</text>
<text x="121.5" y="151.8">PB2</text>
<text x="121.8" y="150.1">PA31</text>
<text x="121.8" y="155.4">PA12</text>
<text x="172.1" y="150.1">PB3</text>
<text x="172.1" y="153.6">PA13</text>
<text x="173.2" y="151.7">PB13</text>
<text x="179.6" y="153.3">{2}</text>
<text x="179.6" y="151.5">{2,3,4}</text>
<text x="110.3" y="156.8">{2,5}</text>
<text x="110.3" y="158.6">{2}</text>
<text x="121.5" y="157.2">PA26</text>
<text x="121.5" y="158.9">PA1</text>
<text x="171.4" y="158.9">PA29</text>
<text x="172.1" y="160.7">PA5</text>
<text x="179.6" y="158.6">{2}</text>
<text x="179.6" y="160.4">{2,3,4}</text>
<text x="96.1" y="165.7">{2,3,4}</text>
<text x="101.9" y="165.9">PB1</text>
<text x="110.3" y="162.2">{2,4,5}</text>
<text x="110.6" y="163.9">{2,5}</text>
<text x="121.5" y="164.1">PD17</text>
<text x="121.8" y="162.5">PD18</text>
<text x="171.4" y="162.5">PD19</text>
<text x="172.1" y="166.1">PA18</text>
<text x="179.6" y="162.2">{2,4}</text>
<text x="179.6" y="165.7">{2,4}</text>
<text x="201.7" y="164.1">PB0</text>
<text x="208.1" y="163.9">{2,3,4}</text>
</g>
<g font-size="1.4">
<text x="251.5" y="196.7">REV</text>
<text x="255.7" y="195.1">INIT EDIT</text>
<text x="256.4" y="196.7">MODIF.</text>
<text x="265.1" y="196.7">DES.</text>
<text x="272.1" y="196.7">DATE</text>
<text x="279" y="196.7">VER.</text>
<text x="285.8" y="196.7">DATE</text>
<text x="251.5" y="199">SCALE</text>
<text x="279.2" y="199">REV.</text>
<text x="285.4" y="199">SHEET</text>
</g>
<g font-size="1.3">
<text x="30.8" y="1.3">5</text>
<text x="88.9" y="1.3">4</text>
<text x="147" y="1.3">3</text>
<text x="205" y="1.3">2</text>
<text x="263.1" y="1.3">1</text>
<text x=".5" y="28.4">D</text>
<text x="292.6" y="28.4">D</text>
<text x=".5" y="79.5">C</text>
<text x="292.6" y="79.5">C</text>
<text x=".5" y="130.6">B</text>
<text x="292.6" y="130.6">B</text>
<text x=".5" y="181.7">A</text>
<text x="292.6" y="181.7">A</text>
<text x="30.8" y="207.4">5</text>
<text x="88.9" y="207.4">4</text>
<text x="147" y="207.4">3</text>
<text x="205" y="207.4">2</text>
<text x="263.1" y="207.4">1</text>
</g>
</svg>
